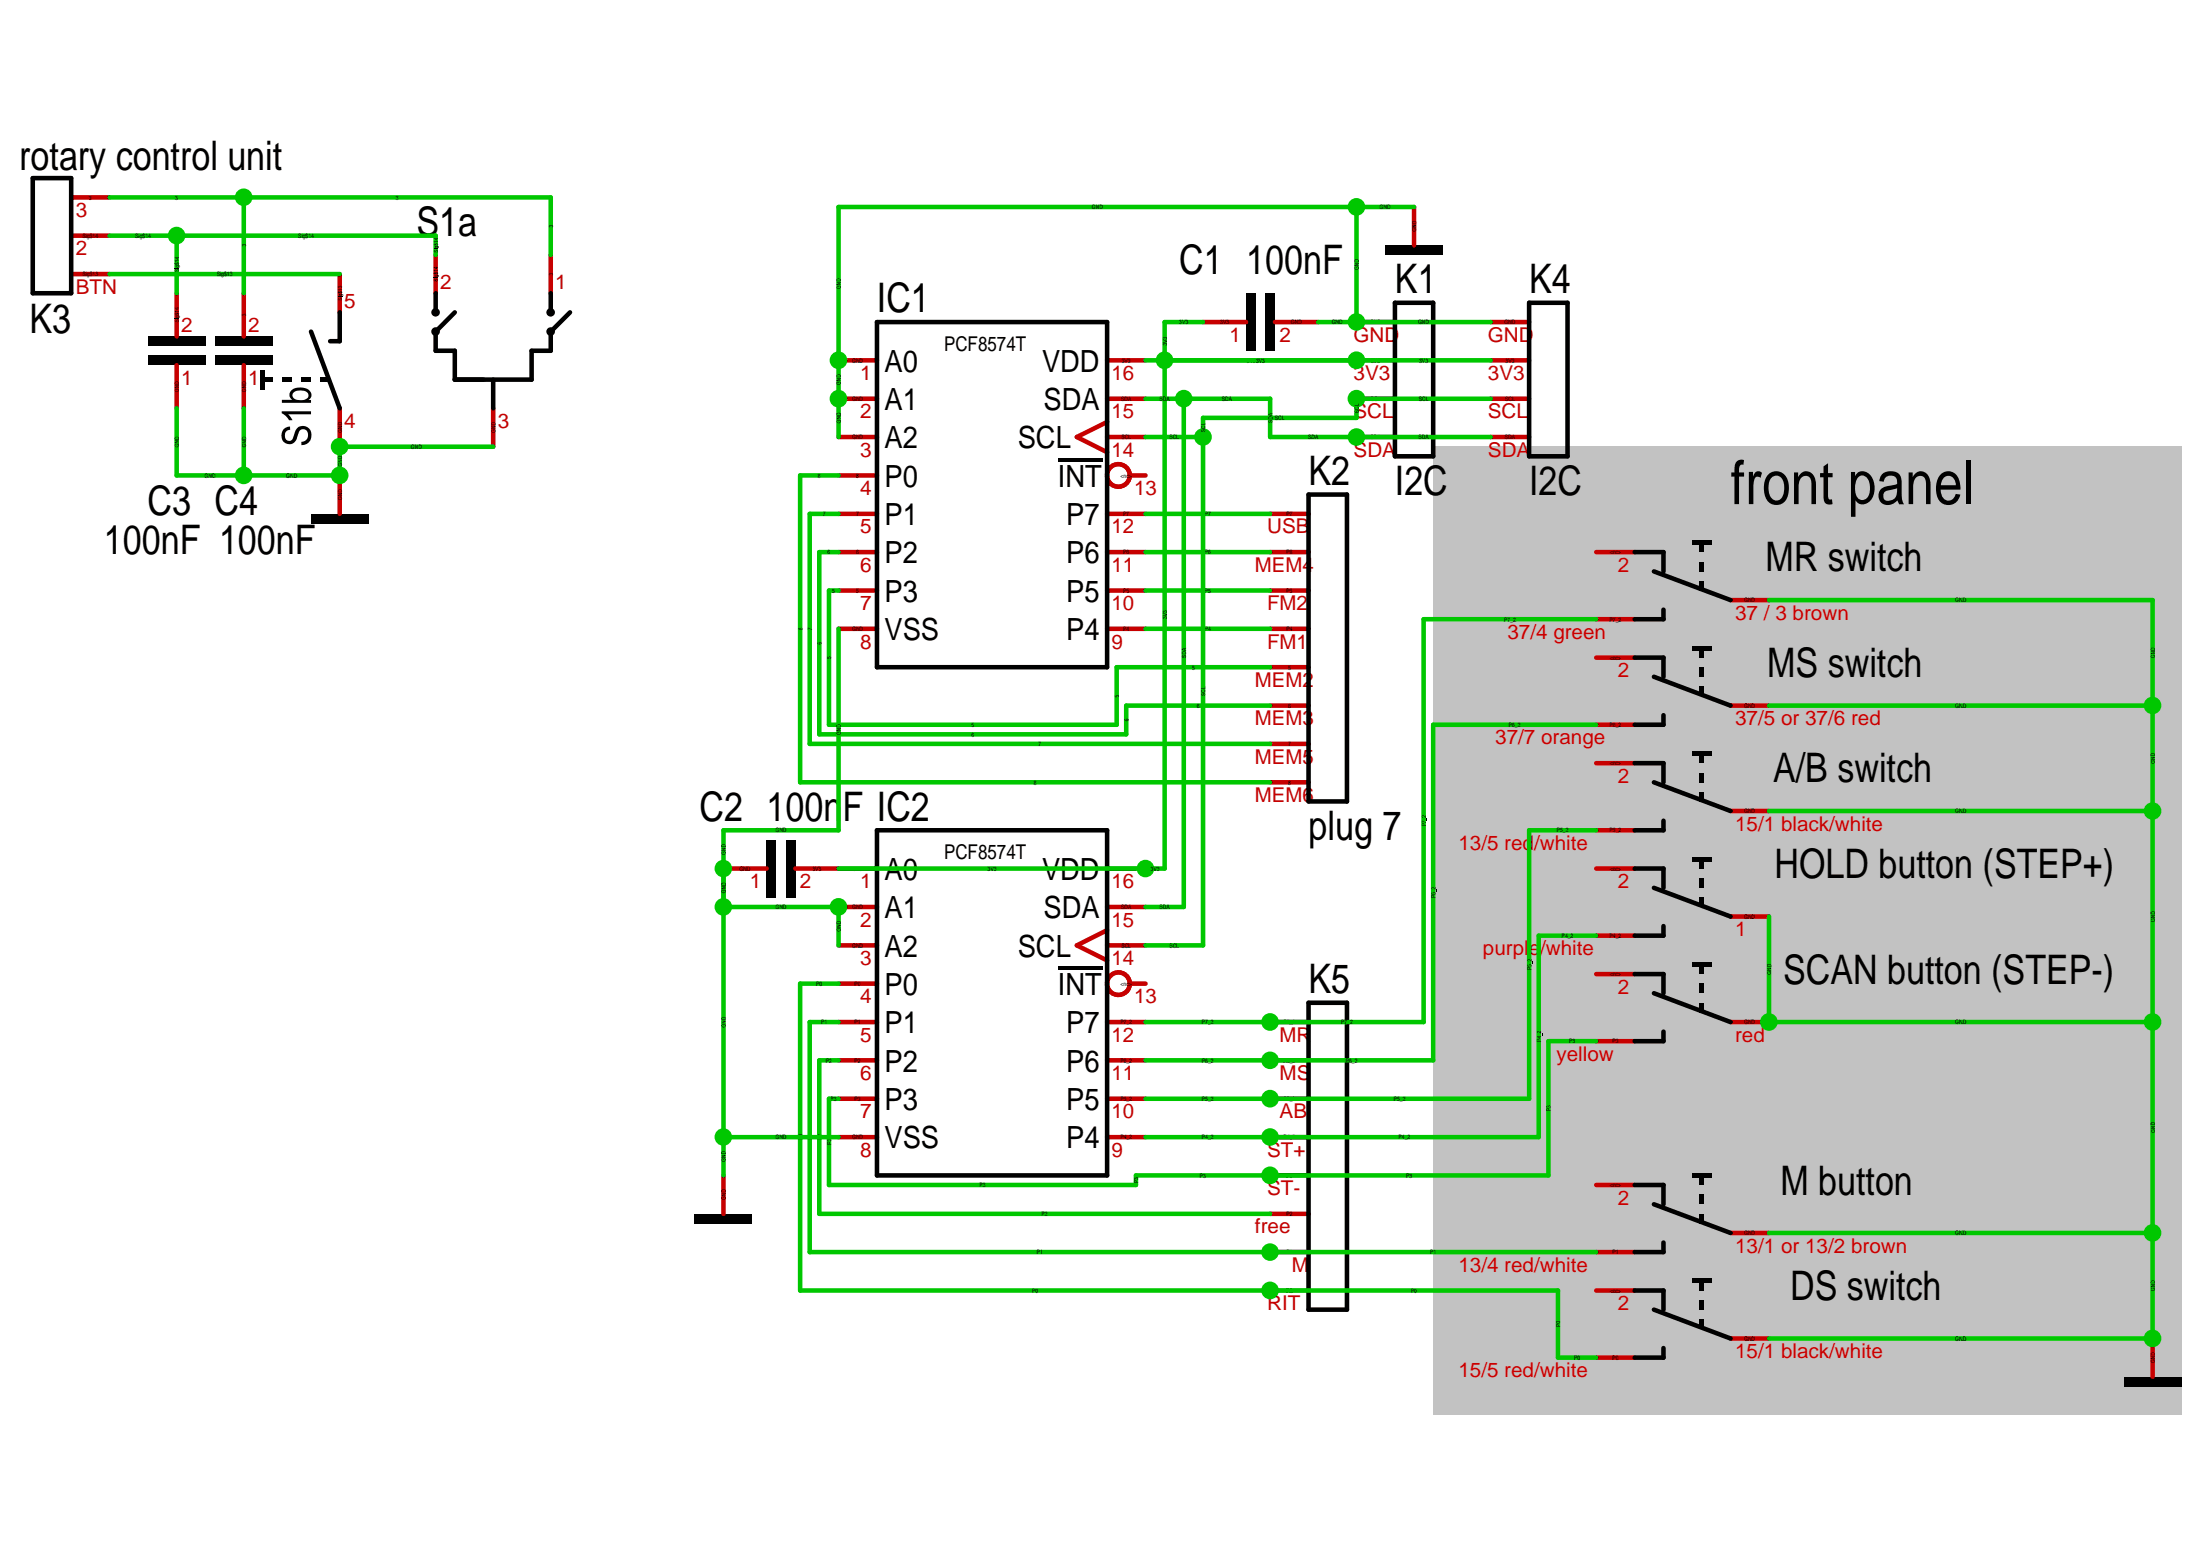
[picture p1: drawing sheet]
<svg xmlns="http://www.w3.org/2000/svg" width="297mm" height="210mm" viewBox="0 0 297 210" stroke-linecap="round" stroke-linejoin="round" font-family="sans-serif">
<path d="M193.5 60.3h101v130.7h-101z" fill="#c2c2c2"/>
<g fill="#000">
<path d="M45.6 38.7l.5-.1 .1 .2-.2 .1 .1-.2h-.2v.1l-.1-.1-.1 .1 .1 .1h-.1zM45.6 39.1h.6h-.5l.1 .1zM45.8 39.7h.5v.2l-.1 .1 .1-.2h-.2v.1l-.2 .1-.1-.2 .1 .1 .2-.1zM45.6 39.4l.2-.1-.1 .1 .1 .1-.1-.1h.2l.1-.1 .2 .1-.2 .2 .1-.2h-.2l.2 .1h-.2a.17 .17 0 0 1-.2 .1 .17 .17 0 0 1-.1-.2zM58.5 37.5h.1zM58.6 37.7l.1-.1-.1 .3h.1a.19 .19 0 0 1 .2-.3 .19 .19 0 0 1 .2 .3l-.2 .1 .2-.2-.2-.1a.19 .19 0 0 1-.1 .2 .19 .19 0 0 1-.3-.1zM58.7 37.5h.4zM58.5 36.5h.6h-.4v.1zM58.5 36h.5l.1 .1h-.4l.2 .1 .1-.1-.1 .2zM58.7 37.1h.5l.1 .3h-.1v-.1l-.1-.1v.2h-.3l-.1-.1 .1-.1v.1h.3zM58.5 36.9l.2-.2-.1 .2 .1 .1 .1-.1h-.2h.2l.1-.2 .3 .2-.3 .1 .1-.2-.1 .1h.2h-.2a.17 .17 0 0 1-.2 .1 .17 .17 0 0 1-.2-.1zM74.1 36.9h.5l.1 .2-.2 .1 .1-.3h-.2v.1l-.1-.1-.1 .1 .1 .2-.2-.1z"/>
<path d="M168.3 39.6h1.2v7.7h-1.2zM170.9 39.6h1.2v7.7h-1.2zM187 33.1h7.8v1.3h-7.8zM190.7 30.8l.1 .1-.1 .1a.22 .22 0 0 0 .3 .2 .22 .22 0 0 0 .1-.3h-.1l-.1 .1v-.2h.2a.27 .27 0 0 1 .1 .4 .27 .27 0 0 1-.4 0 .27 .27 0 0 1-.1-.4zM190.6 30.4h.6l-.4 .2 .4 .1h-.6l.5-.3zM190.7 29.9a.31 .31 0 0 1 .4-.1 .31 .31 0 0 1 .1 .4h-.6v-.2l.1 .1h.5a.26 .26 0 0 0-.3-.2 .26 .26 0 0 0-.3 .1zM20 45.4h7.7v1.3h-7.7zM20 48h7.7v1.3h-7.7zM23.7 52.5h.1l-.2 .2a.22 .22 0 0 0 .3 .2 .22 .22 0 0 0 .2-.3l-.2-.1v.2v-.2h.2a.27 .27 0 0 1 0 .3 .27 .27 0 0 1-.4 .1 .27 .27 0 0 1 0-.4zM23.6 43.2l.1-.1-.1 .2 .2 .1a.19 .19 0 0 1 .2-.3 .19 .19 0 0 1 .1 .3l-.2 .1 .2-.2-.2-.1a.19 .19 0 0 1-.1 .2 .19 .19 0 0 1-.2-.1zM23.7 43h.5zM23.6 42h.6h-.5v.1z"/>
<path d="M23.6 41.6l.4-.1 .2 .1h-.5l.2 .1 .1-.1-.1 .2zM23.6 52h.6l-.5 .3 .5 .1h-.6l.4-.3zM23.6 51.6a.31 .31 0 0 1 .4-.1 .31 .31 0 0 1 .2 .4h-.6v-.2v.1h.5a.26 .26 0 0 0-.2-.3 .26 .26 0 0 0-.3 .2zM23.7 42.6h.5l.1 .3h-.1l.1-.1-.2-.1v.2h-.3l-.1-.1 .1-.1v.1h.3zM23.6 42.4l.1-.2-.1 .2 .1 .1 .1-.1h-.2h.2l.1-.2 .3 .2-.2 .1 .1-.2-.2 .1h.2h-.2a.17 .17 0 0 1-.2 .1 .17 .17 0 0 1-.1-.1zM29 45.4h7.8v1.3h-7.8zM29 48h7.8v1.3h-7.8zM32.7 52.5h.2l-.2 .2a.22 .22 0 0 0 .3 .2 .22 .22 0 0 0 .1-.3l-.1-.1-.1 .2v-.2h.2a.27 .27 0 0 1 .1 .3 .27 .27 0 0 1-.4 .1 .27 .27 0 0 1-.1-.4zM32.7 42.4h.4l.1 .2-.1 .1v-.3h-.1v.1l-.2-.1-.1 .1 .1 .2-.1-.1zM32.7 52h.5l-.4 .3 .4 .1h-.5l.4-.3zM32.7 51.6a.31 .31 0 0 1 .4-.1 .31 .31 0 0 1 .1 .4h-.5v-.2v.1h.5a.26 .26 0 0 0-.2-.3 .26 .26 0 0 0-.3 .2zM35.5 50.9h1.3v.6h-1.3z"/>
<path d="M35.2 49.9h.6v2.6h-.6zM38.1 50.9h1.3v.6h-1.3zM40.7 50.9h1.3v.6h-1.3zM38 55.5h4v.4h-3.1l.6 .8h-.5a2.27 2.27 0 0 0-1-.9zM39.3 52.7a1.94 1.94 0 0 1 2.7 .2 .73 .73 0 0 1-.4 1.1l-.2-.2a.63 .63 0 0 0 .1-.8 .63 .63 0 0 0-.7-.3 1.01 1.01 0 0 0-1.3 .7 .88 .88 0 0 0 1.1 .6h.5l.3-.2 .2 .2h.4v.4h-3.9v-.4h1.4l-.2-.2a.79 .79 0 0 1 0-1.1zM43.3 50.9h1.3v.6h-1.3zM45.6 40l.1 .1zM45.7 58h.1l-.1 .2a.22 .22 0 0 0 .2 .2 .22 .22 0 0 0 .2-.3l-.1-.1-.1 .2v-.2h.2a.27 .27 0 0 1 0 .3 .27 .27 0 0 1-.3 .1 .27 .27 0 0 1-.1-.4zM45.7 40.2h.1l-.1 .3h.1a.19 .19 0 0 1 .2-.3 .19 .19 0 0 1 .2 .3l-.2 .1 .1-.2-.1-.1a.19 .19 0 0 1-.2 .2 .19 .19 0 0 1-.2-.1zM45.8 40l.4 .1zM45.6 57.5h.6l-.4 .3 .4 .1h-.6l.4-.3zM45.7 57.1a.31 .31 0 0 1 .4-.1 .31 .31 0 0 1 .1 .4h-.6v-.2l.1 .1h.4a.26 .26 0 0 0-.2-.3 .26 .26 0 0 0-.3 .2z"/>
<path d="M66.4 58h.1l-.1 .2a.22 .22 0 0 0 .3 .2 .22 .22 0 0 0 .1-.3l-.1-.1-.1 .2v-.2h.2a.27 .27 0 0 1 0 .3 .27 .27 0 0 1-.3 .1 .27 .27 0 0 1-.1-.4zM66.3 57.5h.6l-.4 .3 .4 .1h-.6l.5-.3zM66.4 57.1a.31 .31 0 0 1 .4-.1 .31 .31 0 0 1 .1 .4h-.6v-.2l.1 .1h.4a.26 .26 0 0 0-.2-.3 .26 .26 0 0 0-.3 .2zM38.3 57.9l.5-.3h.4v.4a.76 .76 0 0 0-.7 .7 .76 .76 0 0 0 .6 .8h.1a2.8 2.8 0 0 0 .7-1.4 1.17 1.17 0 0 1 1.5-.5 1.17 1.17 0 0 1 .6 1.5 1.24 1.24 0 0 1-1.3 1v-.5a.89 .89 0 0 0 .9-.6 .89 .89 0 0 0-.5-1 .71 .71 0 0 0-.9 .7 1.27 1.27 0 0 1-1.4 1.2 1.24 1.24 0 0 1-.5-2zM42 69.4h7.8v1.3h-7.8zM45.7 67.1h.1l-.1 .1a.22 .22 0 0 0 .2 .2 .22 .22 0 0 0 .2-.2l-.1-.1-.1 .1v-.2h.2a.27 .27 0 0 1 0 .4 .27 .27 0 0 1-.3 0 .27 .27 0 0 1-.1-.3zM45.6 66.6h.6l-.4 .3h.4h-.6l.4-.2zM45.7 66.1a.31 .31 0 0 1 .4 0 .31 .31 0 0 1 .1 .3h-.6v-.1l.1 .1h.4a.26 .26 0 0 0-.2-.3 .26 .26 0 0 0-.3 .2zM229.5 73.2h.6v1.3h-.6zM229.5 75.8h.6v1.3h-.6zM229.5 78.4h.6v1.3h-.6zM228.5 72.9h2.6v.7h-2.6z"/>
<path d="M229.5 87.5h.6v1.3h-.6zM229.5 90.1h.6v1.3h-.6zM229.5 92.6h.6v1.4h-.6zM228.5 87.2h2.6v.6h-2.6zM103.5 113.4h1.3v7.7h-1.3zM106.1 113.4h1.3v7.7h-1.3zM229.5 116h.6v1.2h-.6zM229.5 118.5h.6v1.3h-.6zM229.5 101.7h.6v1.3h-.6zM229.5 104.3h.6v1.3h-.6zM229.5 106.9h.6v1.3h-.6zM228.5 115.7h2.6v.6h-2.6z"/>
<path d="M228.5 101.4h2.6v.6h-2.6zM229.5 130.2h.6v1.3h-.6zM229.5 132.8h.6v1.3h-.6zM229.5 135.4h.6v1.3h-.6zM229.5 121.1h.6v1.3h-.6zM228.5 129.9h2.6v.6h-2.6zM229.5 158.7h.6v1.3h-.6zM228.5 158.4h2.6v.6h-2.6zM93.8 163.9h7.8v1.2h-7.8zM97.5 161.6h.1l-.1 .1a.22 .22 0 0 0 .2 .2 .22 .22 0 0 0 .2-.3h-.2v.1v-.2h.2a.27 .27 0 0 1 0 .4 .27 .27 0 0 1-.4 0 .27 .27 0 0 1 0-.3zM97.4 161.1h.6l-.4 .3h.4h-.6l.4-.3zM97.5 160.6a.31 .31 0 0 1 .3 0 .31 .31 0 0 1 .2 .3h-.6v-.1l.1 .1h.4a.26 .26 0 0 0-.2-.3 .26 .26 0 0 0-.3 .2z"/>
<path d="M210.1 178.4h.4l.2 .2h-.2l.1-.1a.24 .24 0 0 0-.2-.1 .24 .24 0 0 0-.3 .1l.4 .1h-.4zM210.1 178.8l.2-.1 .1 .1v.2l.3 .1h-.6v-.2v.1h.3l-.1-.2-.2 .1zM229.5 172.9h.6v1.3h-.6zM229.5 175.5h.6v1.3h-.6zM229.5 178.1h.6v1.3h-.6zM229.5 161.2h.6v1.4h-.6zM229.5 163.9h.6v1.2h-.6zM228.5 172.6h2.6v.6h-2.6zM286.8 185.8h7.7v1.4h-7.7zM290.5 183.6h.1l-.2 .1a.22 .22 0 0 0 .3 .2 .22 .22 0 0 0 .2-.2l-.2-.1v.1v-.2h.2a.27 .27 0 0 1 0 .4 .27 .27 0 0 1-.4 0 .27 .27 0 0 1 0-.3zM290.4 183.1h.6l-.5 .3h.5h-.6l.4-.2zM290.4 182.6a.31 .31 0 0 1 .4 0 .31 .31 0 0 1 .2 .3h-.6v-.1v.1h.5a.26 .26 0 0 0-.2-.3 .26 .26 0 0 0-.3 .2z"/>
<circle cx="58.8" cy="42.2" r=".58"/>
<circle cx="58.8" cy="44.8" r=".58"/>
<circle cx="74.3" cy="42.2" r=".58"/>
<circle cx="74.3" cy="44.8" r=".58"/>
</g>
<g fill="none" stroke="#c70000" stroke-width=".61">
<path d="M9.6 26.6h5.2M9.6 31.8h5.2M9.6 37h5.2M23.9 39.6v5.8M32.9 39.6v5.8M45.9 37v5.2M58.8 34.4v5.2M74.4 34.4v5.2M190.9 27.9v5.2M23.9 49.3v5.8M32.9 49.3v5.8M45.9 55.1v5.2"/>
<path d="M66.6 55.1v5.2M113.2 59h5.2M113.2 53.8h5.2M113.2 48.6h5.2M149.5 59h5.2M149.5 53.8h5.2M149.5 48.6h5.2M149.5 57l-4.1 2 4.1 2M162.4 43.5h5.9M172.1 43.5h5.9M183.2 59h5.1M183.2 53.8h5.1"/>
<path d="M183.2 48.6h5.1M183.2 43.5h5.1M201.3 59h5.2M201.3 53.8h5.2M201.3 48.6h5.2M201.3 43.5h5.2M45.9 64.2v5.2M113.2 74.5h5.2M113.2 79.7h5.2M113.2 69.4h5.2M113.2 64.2h5.2M149.5 74.5h5.2"/>
<path d="M149.5 79.7h5.2M149.5 69.4h5.2M152.5 64.2h2.2M171.5 74.5h5.2M171.5 79.7h5.2M171.5 69.4h5.2M215.5 74.5h5.2M113.2 84.9h5.2M149.5 84.9h5.2M171.5 95.2h5.2M171.5 90.1h5.2M171.5 84.9h5.2"/>
<path d="M215.5 97.8h5.2M215.5 88.8h5.2M215.5 83.6h5.2M233.7 95.2h5.1M233.7 81h5.1M97.7 117.2h5.8M107.4 117.2h11M149.5 117.2h5.2M171.5 105.6h5.2M171.5 100.4h5.2M215.5 117.2h5.2M215.5 112.1h5.2"/>
<path d="M215.5 103h5.2M233.7 109.5h5.1M113.2 138h5.2M113.2 122.4h5.2M113.2 127.6h5.2M113.2 132.8h5.2M149.5 138h5.2M149.5 122.4h5.2M149.5 127.6h5.2M149.5 125.6l-4.1 2 4.1 2M152.5 132.8h2.2M171.5 138h5.2"/>
<path d="M215.5 131.5h5.2M215.5 126.3h5.2M233.7 138h5.1M233.7 123.7h5.1M97.7 158.7v5.2M113.2 153.5h5.2M113.2 148.3h5.2M113.2 143.1h5.2M149.5 153.5h5.2M149.5 148.3h5.2M149.5 143.1h5.2M171.5 158.7h5.2"/>
<path d="M171.5 153.5h5.2M171.5 148.3h5.2M171.5 143.1h5.2M215.5 160h5.2M215.5 140.5h5.2M171.5 174.2h5.2M171.5 169h5.2M171.5 163.9h5.2M215.5 174.2h5.2M215.5 169h5.2M233.7 166.4h5.1M215.5 183.3h5.2"/>
<path d="M233.7 180.7h5.1M290.6 180.7v5.1"/>
<circle cx="151" cy="64.2" r="1.54"/>
<circle cx="151" cy="132.8" r="1.53"/>
</g>
<g fill="none" stroke="#000" stroke-width=".61">
<path d="M4.4 24h5.2v15.6h-5.2zM58.8 39.6v2.6M74.4 39.6v2.6M42 44.8l3.9 10.3M45.9 42.2v3.9h-1.3M61.4 42.2l-2.6 2.6v2.5h2.6v3.9h10.4v-3.9h2.6v-2.5l2.6-2.6M66.6 51.2v3.9M118.4 43.5h31.1v46.6h-31.1zM188.3 40.9h5.2v20.7h-5.2zM206.5 40.9h5.1v20.7h-5.1zM176.7 66.8h5.2v41.4h-5.2zM220.7 74.5h3.9v2.6"/>
<path d="M223.3 77.1l10.4 3.9M220.7 88.8h3.9v2.6M223.3 91.4l10.4 3.8M224.6 82.3v1.3h-3.9M224.6 96.5v1.3h-3.9M118.4 112.1h31.1v46.6h-31.1zM220.7 103h3.9v2.6M220.7 117.2h3.9v2.6M223.3 119.8l10.4 3.9M223.3 105.6l10.4 3.9M224.6 110.8v1.3h-3.9M176.7 135.4h5.2v41.4h-5.2z"/>
<path d="M220.7 131.5h3.9v2.6M223.3 134.1l10.4 3.9M224.6 125v1.3h-3.9M224.6 139.3v1.2h-3.9M220.7 160h3.9v2.6M220.7 174.2h3.9v2.6M223.3 176.8l10.4 3.9M223.3 162.6l10.4 3.8M224.6 167.7v1.3h-3.9M224.6 182v1.3h-3.9"/>
</g>
<path d="M142.8 62.1h6M142.8 130.7h6" fill="none" stroke="#000" stroke-width=".42"/>
<path d="M210.4 174.2v9.1h5.1" fill="none" stroke="#00c700" stroke-width=".61"/>
<circle cx="171.5" cy="174.2" r="1.2" fill="#00c700"/>
<path d="M113.2 132.8h-5.2v41.4h102.4" fill="none" stroke="#00c700" stroke-width=".61"/>
<path d="M107.8 153.2a.31 .31 0 0 1 .3-.1 .31 .31 0 0 1 .3 .2l-.2 .1 .1-.1a.24 .24 0 0 0-.2-.1 .24 .24 0 0 0-.3 .1l.4 .1h-.4zM107.8 153.5h.2l.1 .1v.2h.3h-.6v-.2v.2h.3l-.1-.2-.2 .1z" fill="#000"/>
<circle cx="171.5" cy="169" r="1.19" fill="#00c700"/>
<path d="M113.2 138h-3.9v31h106.2M113.2 143.1h-2.6v20.8h60.9M215.5 140.5h-6.4v18.2" fill="none" stroke="#00c700" stroke-width=".61"/>
<path d="M109.1 153.5h.2l.1 .1v.2h.2h-.5v-.2v.2h.2v-.2l-.2 .1zM109.1 153.2l.5 .1h-.4v.1zM110.4 153.2l.2-.1 .3 .3v-.3v.3l-.4-.2-.1 .1 .1 .1h-.1zM110.4 153.5h.2l.1 .1v.2h.2h-.5v-.2v.2h.2v-.2l-.2 .1zM208.8 149.3l.5-.1 .1 .2-.2 .1 .1-.2h-.2v.1l-.2-.1v.1v.1h-.1zM208.8 149.6h.2l.1 .1v.2h.3h-.6l.1-.1v.1h.2l-.1-.2-.2 .1z" fill="#000"/>
<circle cx="171.5" cy="158.7" r="1.2" fill="#00c700"/>
<path d="M215.5 126.3h-7.7v27.2M113.2 148.3h-1.3v11.7h41.5v-1.3h55.7" fill="none" stroke="#00c700" stroke-width=".61"/>
<path d="M207.5 139.2h.2l.3 .2 .1-.2v.3l-.4-.3-.1 .1 .1 .2-.2-.1zM207.5 139.9h.4l.2 .1h-.5l.3 .1v-.1v.2zM208.2 139.5v.4zM111.7 153.8h.4l.1 .2-.1 .1v-.3h-.1v.1l-.2-.1-.1 .1 .1 .2-.1-.1zM111.7 154.2l.2-.1 .1 .1v.2l.2 .1h-.5v-.2v.1h.2v-.2l-.2 .1zM153.1 159l.5-.1 .1 .3-.2 .1 .1-.3h-.2v.1l-.2-.1v.1v.2l-.1-.1zM153.1 159.3h.2l.1 .1v.2l.3 .1h-.6l.1-.2v.1h.2v-.2l-.3 .1zM207.5 140.3l.2-.1 .1 .1v.2l.3 .1h-.6l.1-.2v.1h.2v-.2l-.3 .1z" fill="#000"/>
<circle cx="171.5" cy="153.5" r="1.19" fill="#00c700"/>
<path d="M215.5 112.1h-9v36.2M154.7 153.5h53.1" fill="none" stroke="#00c700" stroke-width=".61"/>
<path d="M206.2 130.2l.1 .2h.1v-.1a.19 .19 0 0 1 .2-.1 .19 .19 0 0 1 .1 .3h-.1l.1-.2-.1-.1-.1 .1v.2h-.3zM206.2 129.5h.2l.3 .2 .1-.2v.3l-.4-.3-.1 .1 .1 .2-.2-.1zM206.2 130.6l.2-.1 .1 .1v.2l.3 .1h-.6l.1-.2v.1h.2v-.2l-.3 .1zM206.9 129.8v.4z" fill="#000"/>
<circle cx="171.5" cy="148.3" r="1.2" fill="#00c700"/>
<path d="M215.5 97.8h-22v45.3M154.7 148.3h51.8" fill="none" stroke="#00c700" stroke-width=".61"/>
<path d="M193.3 119.8h.2l.3 .2v-.2v.3l-.4-.3-.1 .1 .1 .2-.1-.1zM193.3 120.5h.1h-.1a.19 .19 0 0 0 .2 .2 .19 .19 0 0 0 .2-.2h-.2v.2l-.1-.1a.18 .18 0 0 1 .3-.1 .18 .18 0 0 1 .1 .2h-.5zM193.3 120.9l.2-.1 .1 .1v.2l.2 .1h-.5v-.2v.1h.2v-.2l-.2 .1zM193.9 120.1l.1 .4z" fill="#000"/>
<circle cx="171.5" cy="143.1" r="1.19" fill="#00c700"/>
<path d="M215.5 83.6h-23.3v54.4M154.7 143.1h38.8" fill="none" stroke="#00c700" stroke-width=".61"/>
<path d="M192 110.8l.5 .2-.5-.2v.3zM192 110.1h.2l.3 .2v-.2v.3l-.4-.3-.1 .1 .1 .2-.1-.1zM192 111.2l.2-.1 .1 .1v.2l.2 .1h-.5v-.2v.1h.2v-.2l-.2 .1zM192.6 110.4l.1 .4z" fill="#000"/>
<circle cx="171.5" cy="138" r="1.2" fill="#00c700"/>
<path d="M154.7 138h37.5" fill="none" stroke="#00c700" stroke-width=".61"/>
<circle cx="32.9" cy="26.6" r="1.19" fill="#00c700"/>
<path d="M14.8 26.6h59.6v7.8M32.9 26.6v13" fill="none" stroke="#00c700" stroke-width=".61"/>
<path d="M32.7 33h.4l.1 .2-.1 .1v-.3h-.1v.1l-.2-.1-.1 .1 .1 .2-.1-.1zM74.1 30.5l.5-.1 .1 .2-.2 .1 .1-.2h-.2v.1l-.1-.1h-.1l.1 .2-.2-.1z" fill="#000"/>
<circle cx="23.8" cy="31.8" r="1.2" fill="#00c700"/>
<path d="M14.8 31.8h44v2.6M14.8 37h31.1M23.9 31.8v7.8M113.2 64.2h-5.2v41.4h63.5M113.2 69.4h-3.9v31h62.2M113.2 74.5h-2.6v24.6h41.5v-3.9h19.4M113.2 79.7h-1.3v18.1h38.9v-7.7h20.7M154.7 69.4h16.8M154.7 74.5h16.8M154.7 79.7h16.8M154.7 84.9h16.8" fill="none" stroke="#00c700" stroke-width=".61"/>
<g fill="#000">
<path d="M23.7 36.4v-.1v.3h.1a.19 .19 0 0 1 .2-.3 .19 .19 0 0 1 .1 .3l-.2 .1 .2-.2-.2-.1a.19 .19 0 0 1-.1 .2 .19 .19 0 0 1-.2-.1zM23.7 36.2h.5zM23.6 35.2h.6h-.5v.1zM23.6 34.8l.4-.1 .2 .1h-.5l.2 .1 .1-.1-.1 .2zM23.7 35.8h.5l.1 .3h-.1l.1-.1-.2-.1v.2h-.3l-.1-.1 .1-.1v.1h.3zM23.6 35.6l.1-.1-.1 .1 .1 .1 .1-.1h-.2h.2l.1-.2 .3 .2-.2 .2 .1-.3-.2 .1h.2h-.2a.17 .17 0 0 1-.2 .1 .17 .17 0 0 1-.1-.1zM58.6 33.8l.1-.1-.1 .2 .2 .1a.19 .19 0 0 1 0-.2 .19 .19 0 0 1 .3 0 .19 .19 0 0 1-.1 .3l-.1-.1 .2-.2h-.2a.19 .19 0 0 1-.1 .2 .19 .19 0 0 1-.2-.1zM58.7 33.6h.4zM58.6 32.6h.5h-.4v.1zM58.6 32.2l.4-.1 .1 .1h-.4l.2 .1 .1-.1-.1 .2zM58.7 33.2h.5v.3l-.1-.1a.11 .11 0 0 0 .1-.1 .11 .11 0 0 0-.2 0l-.2 .1h.2l.1-.1v.1l-.3 .1zM58.6 32.9h.1l-.1 .1 .1 .1 .1-.1h-.2h.2l.1-.2 .3 .2-.3 .1 .2-.1-.1-.1-.1 .1h.2l-.4 .1-.2-.1z"/>
<path d="M107.8 84.8h.2a.16 .16 0 0 1 .3 0 .16 .16 0 0 1-.1 .2l.1-.2-.2 .1 .1 .1-.3-.2v.1h.1l-.2 .1zM109.1 84.7l.5 .3-.5-.2v.2zM110.4 86.7h.1l-.1 .1a.19 .19 0 0 0 .2 .1 .19 .19 0 0 0 .2-.1h-.1l-.1 .1v-.1a.18 .18 0 0 1 .2-.1 .18 .18 0 0 1 .1 .3l-.5-.1zM111.7 88.6v.2l.2 .1-.1-.1a.19 .19 0 0 1 .3-.2 .19 .19 0 0 1 .1 .3h-.1l.1-.1-.2-.1h-.1l.1 .2h-.3zM150.5 93.8l.1 .2 .1 .1v-.1a.19 .19 0 0 1 .3-.2 .19 .19 0 0 1 0 .3h-.1l.1-.1-.1-.1h-.1v.2h-.3zM151.8 97.1l.2-.1-.1 .1a.19 .19 0 0 0 .2 .2 .19 .19 0 0 0 .2-.2h-.2v.2l-.1-.1a.18 .18 0 0 1 .2-.2 .18 .18 0 0 1 .1 .3h-.4z"/>
</g>
<circle cx="290.6" cy="95.2" r="1.19" fill="#00c700"/>
<path d="M238.8 81h51.8v14.2" fill="none" stroke="#00c700" stroke-width=".61"/>
<path d="M290.4 88.5l.2-.1-.2 .2a.22 .22 0 0 0 .3 .2 .22 .22 0 0 0 .2-.3h-.2v.1v-.2h.2a.28 .28 0 0 1-.2 .5 .28 .28 0 0 1-.3-.4zM290.4 87.9h.6l-.5 .3 .5 .1h-.6l.4-.3zM290.4 87.5a.31 .31 0 0 1 .4-.1 .31 .31 0 0 1 .2 .4h-.6v-.2v.1h.5a.26 .26 0 0 0-.2-.2 .26 .26 0 0 0-.3 .1z" fill="#000"/>
<circle cx="290.6" cy="109.5" r="1.19" fill="#00c700"/>
<path d="M238.8 95.2h51.8v14.3" fill="none" stroke="#00c700" stroke-width=".61"/>
<path d="M290.4 102.7l.2-.1-.2 .2a.22 .22 0 0 0 .3 .2 .22 .22 0 0 0 .2-.2l-.2-.1v.1v-.2h.2a.28 .28 0 0 1-.2 .5 .28 .28 0 0 1-.3-.4zM290.4 102.2h.6l-.5 .3h.5h-.6l.4-.2zM290.4 101.7a.31 .31 0 0 1 .4 0 .31 .31 0 0 1 .2 .3h-.6v-.1v.1h.5a.26 .26 0 0 0-.2-.3 .26 .26 0 0 0-.3 .2z" fill="#000"/>
<circle cx="290.6" cy="138" r="1.2" fill="#00c700"/>
<path d="M238.8 109.5h51.8v28.5h-51.8v-14.3" fill="none" stroke="#00c700" stroke-width=".61"/>
<path d="M238.7 131.1l.1 .1-.2 .1a.22 .22 0 0 0 .3 .2 .22 .22 0 0 0 .2-.3h-.2l-.1 .1v-.2h.3a.27 .27 0 0 1 0 .4 .27 .27 0 0 1-.4 0 .27 .27 0 0 1 0-.4zM238.6 130.7h.5l-.4 .2 .4 .1h-.5l.4-.3zM238.6 130.2a.31 .31 0 0 1 .4-.1 .31 .31 0 0 1 .1 .4h-.5v-.2v.2h.5a.26 .26 0 0 0-.2-.3 .26 .26 0 0 0-.3 .1zM290.4 124.1l.2-.1-.2 .2a.22 .22 0 0 0 .3 .2 .22 .22 0 0 0 .2-.3h-.2v.1v-.2h.2a.28 .28 0 0 1-.2 .5 .28 .28 0 0 1-.3-.4zM290.4 123.5h.6l-.5 .3 .5 .1h-.6l.4-.3zM290.4 123.1a.31 .31 0 0 1 .4-.1 .31 .31 0 0 1 .2 .4h-.6v-.2v.1h.5a.26 .26 0 0 0-.2-.2 .26 .26 0 0 0-.3 .1z" fill="#000"/>
<g fill="#00c700">
<circle cx="238.8" cy="138" r="1.2"/>
<circle cx="290.6" cy="166.4" r="1.2"/>
</g>
<path d="M290.6 138v28.4" fill="none" stroke="#00c700" stroke-width=".61"/>
<path d="M290.4 152.6l.2-.1-.2 .2a.22 .22 0 0 0 .3 .1 .22 .22 0 0 0 .2-.2l-.2-.1v.2v-.2h.2a.28 .28 0 0 1-.2 .4 .28 .28 0 0 1-.3-.3zM290.4 152h.6l-.5 .3 .5 .1h-.6l.4-.3zM290.4 151.6a.31 .31 0 0 1 .4-.1 .31 .31 0 0 1 .2 .4h-.6v-.2v.1h.5a.26 .26 0 0 0-.2-.3 .26 .26 0 0 0-.3 .2z" fill="#000"/>
<circle cx="290.6" cy="180.7" r="1.2" fill="#00c700"/>
<path d="M97.7 117.2v5.2M238.8 166.4h51.8v14.3h-51.8" fill="none" stroke="#00c700" stroke-width=".61"/>
<path d="M97.5 119.2a.31 .31 0 0 1 .3 0 .31 .31 0 0 1 .2 .3h-.6v-.1l.1 .1h.4a.26 .26 0 0 0-.2-.3 .26 .26 0 0 0-.3 .2zM97.5 120.2h.1l-.1 .1a.22 .22 0 0 0 .2 .2 .22 .22 0 0 0 .2-.3h-.2v.1v-.2h.2a.27 .27 0 0 1 0 .4 .27 .27 0 0 1-.4 0 .27 .27 0 0 1 0-.3zM97.4 119.7h.6l-.4 .3h.4h-.6l.4-.3zM290.5 173.9h.1l-.2 .1a.22 .22 0 0 0 .3 .2 .22 .22 0 0 0 .2-.3h-.2v.1v-.2h.2a.27 .27 0 0 1 0 .4 .27 .27 0 0 1-.4 0 .27 .27 0 0 1 0-.3zM290.4 173.4h.6l-.5 .3h.5h-.6l.4-.3zM290.4 172.9a.31 .31 0 0 1 .4 0 .31 .31 0 0 1 .2 .3h-.6v-.1v.1h.5a.26 .26 0 0 0-.2-.3 .26 .26 0 0 0-.3 .2z" fill="#000"/>
<circle cx="97.7" cy="117.2" r="1.19" fill="#00c700"/>
<path d="M97.7 112.1v5.1" fill="none" stroke="#00c700" stroke-width=".61"/>
<path d="M97.4 115l.2-.1-.1 .2a.22 .22 0 0 0 .2 .2 .22 .22 0 0 0 .2-.2l-.2-.1v.1v-.2h.2a.28 .28 0 0 1-.1 .5 .28 .28 0 0 1-.4-.4zM97.4 114.5h.6l-.4 .3h.4h-.6l.4-.2zM97.5 114a.31 .31 0 0 1 .3 0 .31 .31 0 0 1 .2 .3h-.6v-.1l.1 .1h.4a.26 .26 0 0 0-.2-.3 .26 .26 0 0 0-.3 .2z" fill="#000"/>
<circle cx="97.7" cy="153.5" r="1.19" fill="#00c700"/>
<path d="M97.7 122.4v31.1h15.5" fill="none" stroke="#00c700" stroke-width=".61"/>
<path d="M97.5 138.3h.1l-.1 .2a.22 .22 0 0 0 .2 .1 .22 .22 0 0 0 .2-.2l-.2-.1v.1v-.2h.2a.27 .27 0 0 1 0 .4 .27 .27 0 0 1-.4 0 .27 .27 0 0 1 0-.3zM97.4 137.8h.6l-.4 .3h.4h-.6l.4-.2zM97.5 137.3a.31 .31 0 0 1 .3 0 .31 .31 0 0 1 .2 .3h-.6v-.1l.1 .1h.4a.26 .26 0 0 0-.2-.3 .26 .26 0 0 0-.3 .2z" fill="#000"/>
<circle cx="97.7" cy="122.4" r="1.19" fill="#00c700"/>
<path d="M97.7 122.4h15.5M97.7 153.5v5.2" fill="none" stroke="#00c700" stroke-width=".61"/>
<path d="M97.5 156.4h.1l-.1 .2a.22 .22 0 0 0 .2 .1 .22 .22 0 0 0 .2-.2l-.2-.1v.1v-.1h.2a.27 .27 0 0 1 0 .3 .27 .27 0 0 1-.4 .1 .27 .27 0 0 1 0-.4zM97.4 155.9h.6l-.4 .3 .4 .1h-.6l.4-.3zM97.5 155.4a.31 .31 0 0 1 .3 0 .31 .31 0 0 1 .2 .4h-.6v-.2l.1 .1h.4a.26 .26 0 0 0-.2-.3 .26 .26 0 0 0-.3 .2z" fill="#000"/>
<circle cx="113.2" cy="122.4" r="1.2" fill="#00c700"/>
<path d="M183.2 43.5h18.1M113.2 84.9v27.2h-15.5M97.7 117.2v5.2M113.2 122.4v5.2" fill="none" stroke="#00c700" stroke-width=".61"/>
<path d="M113 98.8h.1l-.1 .2a.22 .22 0 0 0 .3 .1 .22 .22 0 0 0 .1-.2l-.1-.1-.1 .2v-.2h.2a.27 .27 0 0 1 .1 .3 .27 .27 0 0 1-.4 .1 .27 .27 0 0 1-.1-.4zM112.9 98.3h.6l-.4 .3 .4 .1h-.6l.5-.3zM113 97.9a.31 .31 0 0 1 .4-.1 .31 .31 0 0 1 .1 .4h-.6v-.2l.1 .1h.5a.26 .26 0 0 0-.3-.3 .26 .26 0 0 0-.3 .2zM97.5 119.2a.31 .31 0 0 1 .3 0 .31 .31 0 0 1 .2 .3h-.6v-.1l.1 .1h.4a.26 .26 0 0 0-.2-.3 .26 .26 0 0 0-.3 .2zM97.5 120.2h.1l-.1 .1a.22 .22 0 0 0 .2 .2 .22 .22 0 0 0 .2-.3h-.2v.1v-.2h.2a.27 .27 0 0 1 0 .4 .27 .27 0 0 1-.4 0 .27 .27 0 0 1 0-.3zM97.4 119.7h.6l-.4 .3h.4h-.6l.4-.3zM113 125.3h.1l-.1 .2a.22 .22 0 0 0 .3 .2 .22 .22 0 0 0 .1-.3l-.1-.1-.1 .2v-.2h.2a.27 .27 0 0 1 .1 .4 .27 .27 0 0 1-.4 0 .27 .27 0 0 1-.1-.4zM112.9 124.8h.6l-.4 .3 .4 .1h-.6l.5-.3zM113 124.4a.31 .31 0 0 1 .4-.1 .31 .31 0 0 1 .1 .4h-.6v-.2l.1 .1h.5a.26 .26 0 0 0-.3-.2 .26 .26 0 0 0-.3 .1z" fill="#000"/>
<circle cx="32.9" cy="64.2" r="1.2" fill="#00c700"/>
<path d="M23.9 55.1v9.1h22M32.9 55.1v9.1" fill="none" stroke="#00c700" stroke-width=".61"/>
<path d="M23.6 59.5h.6l-.5 .3h.5h-.6l.4-.3zM23.6 59a.31 .31 0 0 1 .4 0 .31 .31 0 0 1 .2 .3h-.6v-.1v.1h.5a.26 .26 0 0 0-.2-.3 .26 .26 0 0 0-.3 .2zM32.7 59.5h.5l-.4 .3h.4h-.5l.4-.3zM32.7 59a.31 .31 0 0 1 .4 0 .31 .31 0 0 1 .1 .3h-.5v-.1v.1h.5a.26 .26 0 0 0-.2-.3 .26 .26 0 0 0-.3 .2zM23.6 60l.1-.1-.1 .2a.22 .22 0 0 0 .3 .2 .22 .22 0 0 0 .2-.3h-.2v.1v-.2h.2a.28 .28 0 0 1-.2 .5 .28 .28 0 0 1-.3-.4zM32.7 60l.1-.1-.1 .2a.22 .22 0 0 0 .3 .2 .22 .22 0 0 0 .1-.3h-.1l-.1 .1v-.2h.2a.28 .28 0 0 1-.1 .5 .28 .28 0 0 1-.3-.4z" fill="#000"/>
<g fill="#00c700">
<circle cx="45.9" cy="64.2" r="1.2"/>
<circle cx="45.9" cy="60.3" r="1.19"/>
</g>
<path d="M66.6 60.3h-20.7v3.9" fill="none" stroke="#00c700" stroke-width=".61"/>
<path d="M45.7 62.5l.1 .1-.1 .1a.22 .22 0 0 0 .2 .2 .22 .22 0 0 0 .2-.3h-.1l-.1 .1v-.2h.2a.27 .27 0 0 1 0 .4 .27 .27 0 0 1-.3 0 .27 .27 0 0 1-.1-.4zM45.6 62.1h.6l-.4 .2 .4 .1h-.6l.4-.3zM45.7 61.6a.31 .31 0 0 1 .4-.1 .31 .31 0 0 1 .1 .4h-.6v-.2l.1 .1h.4a.26 .26 0 0 0-.2-.2 .26 .26 0 0 0-.3 .1z" fill="#000"/>
<circle cx="113.2" cy="53.8" r="1.2" fill="#00c700"/>
<path d="M113.2 53.8v5.2" fill="none" stroke="#00c700" stroke-width=".61"/>
<path d="M113 56.7h.1l-.1 .2a.22 .22 0 0 0 .3 .2 .22 .22 0 0 0 .1-.3l-.1-.1-.1 .2v-.2h.2a.27 .27 0 0 1 .1 .4 .27 .27 0 0 1-.4 0 .27 .27 0 0 1-.1-.4zM112.9 56.2h.6l-.4 .3 .4 .1h-.6l.5-.3zM113 55.8a.31 .31 0 0 1 .4-.1 .31 .31 0 0 1 .1 .4h-.6v-.2l.1 .1h.5a.26 .26 0 0 0-.3-.2 .26 .26 0 0 0-.3 .1z" fill="#000"/>
<circle cx="113.2" cy="48.6" r="1.2" fill="#00c700"/>
<path d="M113.2 27.9v25.9" fill="none" stroke="#00c700" stroke-width=".61"/>
<path d="M113 38.7l.1-.1-.1 .2a.22 .22 0 0 0 .3 .1 .22 .22 0 0 0 .1-.2l-.1-.1-.1 .2v-.2h.2a.28 .28 0 0 1-.1 .4 .28 .28 0 0 1-.3-.3zM112.9 38.1h.6l-.4 .3 .4 .1h-.6l.5-.3zM113 37.7a.31 .31 0 0 1 .4-.1 .31 .31 0 0 1 .1 .4h-.6v-.2l.1 .1h.5a.26 .26 0 0 0-.3-.3 .26 .26 0 0 0-.3 .2zM113 51.6l.1-.1-.1 .2a.22 .22 0 0 0 .3 .2 .22 .22 0 0 0 .1-.3h-.1l-.1 .1v-.2h.2a.28 .28 0 0 1-.1 .5 .28 .28 0 0 1-.3-.4zM112.9 51.1h.6l-.4 .3h.4h-.6l.5-.3zM113 50.6a.31 .31 0 0 1 .4 0 .31 .31 0 0 1 .1 .3h-.6v-.1l.1 .1h.5a.26 .26 0 0 0-.3-.3 .26 .26 0 0 0-.3 .2z" fill="#000"/>
<circle cx="183.1" cy="27.9" r="1.2" fill="#00c700"/>
<path d="M113.2 27.9h70" fill="none" stroke="#00c700" stroke-width=".61"/>
<circle cx="183.1" cy="43.5" r="1.19" fill="#00c700"/>
<path d="M190.9 27.9h-7.7v15.6h-5.2M154.7 48.6h28.5" fill="none" stroke="#00c700" stroke-width=".61"/>
<path d="M182.9 36.1l.1-.1-.1 .2a.22 .22 0 0 0 .3 .2 .22 .22 0 0 0 .2-.3l-.2-.1v.2v-.2h.2a.28 .28 0 0 1-.2 .4 .28 .28 0 0 1-.3-.3zM182.9 35.5h.6l-.5 .3 .5 .1h-.6l.4-.3zM182.9 35.1a.31 .31 0 0 1 .4-.1 .31 .31 0 0 1 .2 .4h-.6v-.2v.1h.5a.26 .26 0 0 0-.2-.3 .26 .26 0 0 0-.3 .2z" fill="#000"/>
<circle cx="154.6" cy="117.2" r="1.19" fill="#00c700"/>
<path d="M113.2 117.2h41.5" fill="none" stroke="#00c700" stroke-width=".61"/>
<circle cx="157.2" cy="48.6" r="1.2" fill="#00c700"/>
<path d="M157.2 48.6v68.6h-2.5" fill="none" stroke="#00c700" stroke-width=".61"/>
<path d="M157 83.3l.5-.1 .1 .2-.2 .1 .1-.2h-.2v.1l-.2-.1v.1v.1h-.1zM157 82.5l.5-.1 .1 .2-.2 .1 .1-.2h-.2v.1l-.2-.1v.1v.1h-.1zM157 82.7l.6 .2v.1l-.6 .2 .5-.2z" fill="#000"/>
<circle cx="183.1" cy="48.6" r="1.2" fill="#00c700"/>
<path d="M162.4 43.5h-5.2v5.1h44.1" fill="none" stroke="#00c700" stroke-width=".61"/>
<path d="M157 46.4l.5-.1 .1 .2-.2 .1 .1-.2h-.2v.1l-.2-.1v.1v.1h-.1zM157 45.6l.5-.1 .1 .2-.2 .1 .1-.2h-.2v.1l-.2-.1v.1v.1h-.1zM157 45.8l.6 .2v.1l-.6 .2 .5-.2z" fill="#000"/>
<circle cx="162.4" cy="59" r="1.19" fill="#00c700"/>
<path d="M154.7 59h7.7v68.6h-7.7" fill="none" stroke="#00c700" stroke-width=".61"/>
<path d="M162.2 93.7l.1-.1-.1 .1 .1 .1a.19 .19 0 0 1 .2-.2 .19 .19 0 0 1 .2 .2l-.2 .1 .2-.2-.2-.1a.19 .19 0 0 1-.1 .3 .19 .19 0 0 1-.2-.2zM162.2 93.2l.1-.1-.1 .2 .2 .1 .3-.1-.2-.2 .2 .1a.27 .27 0 0 1-.3 .3 .27 .27 0 0 1-.2-.3zM162.2 92.9h.5v-.2v.3z" fill="#000"/>
<circle cx="183.1" cy="53.8" r="1.2" fill="#00c700"/>
<path d="M201.3 53.8h-18.1v2.6h-20.8v2.6" fill="none" stroke="#00c700" stroke-width=".61"/>
<path d="M162.2 58h.1l-.1 .2h.1a.19 .19 0 0 1 .2-.2 .19 .19 0 0 1 .2 .2l-.2 .1 .2-.2-.2-.1a.19 .19 0 0 1-.1 .3 .19 .19 0 0 1-.2-.2zM162.2 57.6l.1-.1-.1 .2 .2 .1 .3-.1-.2-.2 .2 .1a.27 .27 0 0 1-.3 .3 .27 .27 0 0 1-.2-.3zM162.2 57.3h.5v-.2v.3zM183 55.4v.2h.1a.19 .19 0 0 1 .2-.2 .19 .19 0 0 1 .1 .2l-.2 .2 .2-.3h-.2a.19 .19 0 0 1-.1 .2 .19 .19 0 0 1-.2-.1zM182.9 55l.1-.1-.1 .2 .3 .1 .2-.1-.1-.2 .2 .1a.27 .27 0 0 1-.3 .3 .27 .27 0 0 1-.3-.3zM182.9 54.7h.5l.1-.2v.3z" fill="#000"/>
<circle cx="159.8" cy="53.8" r="1.19" fill="#00c700"/>
<path d="M154.7 53.8h5.1v68.6h-5.1" fill="none" stroke="#00c700" stroke-width=".61"/>
<path d="M159.7 88.5v-.1v.3h.1a.19 .19 0 0 1 .1-.3 .19 .19 0 0 1 .2 .3l-.2 .1 .2-.2-.2-.1a.19 .19 0 0 1-.1 .2 .19 .19 0 0 1-.2-.1zM159.6 88a.31 .31 0 0 1 .4-.1 .31 .31 0 0 1 .1 .4h-.5v-.2v.1h.5a.26 .26 0 0 0-.2-.2 .26 .26 0 0 0-.3 .1zM159.6 87.6l.5-.2-.5 .3 .3 .1 .1-.2v.2l.1 .1-.5-.2z" fill="#000"/>
<circle cx="183.1" cy="59" r="1.19" fill="#00c700"/>
<path d="M159.8 53.8h11.7v5.2h29.8" fill="none" stroke="#00c700" stroke-width=".61"/>
<path d="M171.3 56.8l.1-.1-.1 .2 .1 .1a.19 .19 0 0 1 .2-.3 .19 .19 0 0 1 .2 .3l-.2 .1 .1-.2-.1-.1a.19 .19 0 0 1-.1 .2 .19 .19 0 0 1-.3-.1zM171.3 56.3a.31 .31 0 0 1 .4-.1 .31 .31 0 0 1 .1 .4h-.6v-.2l.1 .1h.4a.26 .26 0 0 0-.2-.2 .26 .26 0 0 0-.3 .1zM171.2 55.9l.6-.2-.5 .2 .3 .1v-.1v.1l.2 .2-.6-.2z" fill="#000"/>
<text font-size="8.3" x="233.7" y="68.1">front panel</text>
<g font-size="5.5">
<text x="2.6" y="22.9">rotary control unit</text>
<text x="56.2" y="31.8">S1a</text>
<text x="159.2" y="37">C1</text>
<text x="168.3" y="37">100nF</text>
<text x="188.3" y="39.6">K1</text>
<text x="206.5" y="39.6">K4</text>
<text x="4" y="45">K3</text>
<text x="118.4" y="42.2">IC1</text>
<text x="176.7" y="65.5">K2</text>
<text x="19.9" y="69.6">C3 C4</text>
<text x="188.3" y="66.8">I2C</text>
<text x="206.5" y="66.8">I2C</text>
<text x="14" y="74.7">100nF 100nF</text>
<text x="238.4" y="77.1">MR switch</text>
<text x="238.6" y="91.4">MS switch</text>
<text x="239.4" y="105.6">A/B switch</text>
<text x="94.4" y="110.8">C2</text>
<text x="103.5" y="110.8">100nF IC2</text>
<text x="176.7" y="113.4">plug 7</text>
<text x="239.6" y="118.5">HOLD button (STEP+)</text>
<text x="176.7" y="134.1">K5</text>
<text x="240.7" y="132.8">SCAN button (STEP-)</text>
<text x="240.4" y="161.2">M button</text>
<text x="241.7" y="175.5">DS switch</text>
</g>
<g font-size="4.1">
<text x="119.4" y="50.2">A0</text>
<text x="140.7" y="50.2">VDD</text>
<text x="119.4" y="55.4">A1</text>
<text x="140.9" y="55.4">SDA</text>
<text x="119.4" y="65.7">P0</text>
<text x="119.4" y="60.5">A2</text>
<text x="137.4" y="60.5">SCL</text>
<text x="142.8" y="65.7">INT</text>
<text x="119.4" y="70.9">P1</text>
<text x="144" y="70.9">P7</text>
<text x="119.4" y="76.1">P2</text>
<text x="144" y="76.1">P6</text>
<text x="119.4" y="81.2">P3</text>
<text x="144" y="81.2">P5</text>
<text x="119.4" y="86.4">VSS</text>
<text x="144" y="86.4">P4</text>
<text x="119.4" y="118.8">A0</text>
<text x="140.7" y="118.8">VDD</text>
<text x="119.4" y="124">A1</text>
<text x="140.9" y="124">SDA</text>
<text x="119.4" y="129.1">A2</text>
<text x="137.4" y="129.1">SCL</text>
<text x="119.4" y="134.3">P0</text>
<text x="142.8" y="134.3">INT</text>
<text x="119.4" y="139.5">P1</text>
<text x="144" y="139.5">P7</text>
<text x="119.4" y="149.8">P3</text>
<text x="119.4" y="144.7">P2</text>
<text x="144" y="144.7">P6</text>
<text x="144" y="149.8">P5</text>
<text x="119.4" y="155">VSS</text>
<text x="144" y="155">P4</text>
</g>
<g font-size="2.8" fill="#c70000">
<text x="10.2" y="29.3">3</text>
<text x="10.2" y="34.5">2</text>
<text x="10.2" y="39.6">BTN</text>
<text x="46.5" y="41.6">5</text>
<text x="59.4" y="39">2</text>
<text x="75" y="39">1</text>
<text x="24.5" y="44.8">2</text>
<text x="33.5" y="44.8">2</text>
<text x="166" y="46.1">1</text>
<text x="172.8" y="46.1">2</text>
<text x="182.8" y="46.1">GND</text>
<text x="200.9" y="46.1">GND</text>
<text x="24.5" y="51.9">1</text>
<text x="33.5" y="51.9">1</text>
<text x="116.1" y="51.3">1</text>
<text x="150.1" y="51.3">16</text>
<text x="182.8" y="51.3">3V3</text>
<text x="200.9" y="51.3">3V3</text>
<text x="46.5" y="57.8">4</text>
<text x="67.2" y="57.8">3</text>
<text x="116.1" y="56.5">2</text>
<text x="150.1" y="56.5">15</text>
<text x="182.8" y="56.5">SCL</text>
<text x="200.9" y="56.5">SCL</text>
<text x="116.1" y="61.7">3</text>
<text x="150.1" y="61.7">14</text>
<text x="182.8" y="61.7">SDA</text>
<text x="200.9" y="61.7">SDA</text>
<text x="116.1" y="66.8">4</text>
<text x="153.1" y="66.8">13</text>
<text x="116.1" y="77.2">6</text>
<text x="116.1" y="72">5</text>
<text x="150.1" y="72">12</text>
<text x="150.1" y="77.2">11</text>
<text x="169.4" y="77.2">MEM4</text>
<text x="171.1" y="72">USB</text>
<text x="218.4" y="77.2">2</text>
<text x="116.1" y="82.4">7</text>
<text x="150.1" y="82.4">10</text>
<text x="171.1" y="82.4">FM2</text>
<text x="234.3" y="83.7">37 / 3 brown</text>
<text x="116.1" y="87.5">8</text>
<text x="150.1" y="87.5">9</text>
<text x="171.1" y="87.5">FM1</text>
<text x="203.5" y="86.3">37/4 green</text>
<text x="169.4" y="92.7">MEM2</text>
<text x="218.4" y="91.4">2</text>
<text x="169.4" y="97.9">MEM3</text>
<text x="201.9" y="100.5">37/7 orange</text>
<text x="234.3" y="97.9">37/5 or 37/6 red</text>
<text x="169.4" y="103.1">MEM5</text>
<text x="218.4" y="105.7">2</text>
<text x="169.4" y="108.2">MEM6</text>
<text x="234.3" y="112.1">15/1 black/white</text>
<text x="101.2" y="119.9">1</text>
<text x="108" y="119.9">2</text>
<text x="116.1" y="119.9">1</text>
<text x="150.1" y="119.9">16</text>
<text x="196.9" y="114.7">13/5 red/white</text>
<text x="218.4" y="119.9">2</text>
<text x="116.1" y="125.1">2</text>
<text x="150.1" y="125.1">15</text>
<text x="116.1" y="130.3">3</text>
<text x="150.1" y="130.3">14</text>
<text x="200.2" y="129">purple/white</text>
<text x="234.3" y="126.4">1</text>
<text x="116.1" y="135.4">4</text>
<text x="153.1" y="135.4">13</text>
<text x="218.4" y="134.1">2</text>
<text x="116.1" y="140.6">5</text>
<text x="150.1" y="140.6">12</text>
<text x="172.8" y="140.6">MR</text>
<text x="210.2" y="143.2">yellow</text>
<text x="234.3" y="140.6">red</text>
<text x="116.1" y="145.8">6</text>
<text x="150.1" y="145.8">11</text>
<text x="172.8" y="145.8">MS</text>
<text x="116.1" y="151">7</text>
<text x="150.1" y="151">10</text>
<text x="172.8" y="151">AB</text>
<text x="116.1" y="156.1">8</text>
<text x="150.1" y="156.1">9</text>
<text x="171.1" y="161.3">ST-</text>
<text x="171.1" y="156.1">ST+</text>
<text x="169.4" y="166.5">free</text>
<text x="218.4" y="162.6">2</text>
<text x="174.4" y="171.7">M</text>
<text x="196.9" y="171.7">13/4 red/white</text>
<text x="234.3" y="169.1">13/1 or 13/2 brown</text>
<text x="171.1" y="176.8">RIT</text>
<text x="218.4" y="176.8">2</text>
<text x="196.9" y="185.9">15/5 red/white</text>
<text x="234.3" y="183.3">15/1 black/white</text>
</g>
<g font-size="2.8">
<text x="127.5" y="47.3">PCF8574T</text>
<text x="127.5" y="116">PCF8574T</text>
</g>
<g font-size=".8">
<text x="12" y="26.9">3</text>
<text x="23.7" y="26.9">3</text>
<text x="53.4" y="26.9">3</text>
<text x="147.4" y="28.2">GND</text>
<text x="186.3" y="28.2">GND</text>
<text x="11.1" y="32.1">Sig$14</text>
<text x="18.3" y="32.1">Sig$14</text>
<text x="40.3" y="32.1">Sig$14</text>
<text x="11.1" y="37.3">Sig$13</text>
<text x="29.3" y="37.3">Sig$13</text>
<text x="159.2" y="43.8">3V3</text>
<text x="164.8" y="43.8">3V3</text>
<text x="174.3" y="43.8">GND</text>
<text x="179.8" y="43.8">GND</text>
<text x="185" y="43.8">GND</text>
<text x="191.5" y="43.8">GND</text>
<text x="203.1" y="43.8">GND</text>
<text x="115.1" y="49">GND</text>
<text x="151.5" y="49">3V3</text>
<text x="168.3" y="49">3V33V3</text>
<text x="185.1" y="49">3V3</text>
<text x="191.6" y="49">3V3</text>
<text x="203.3" y="49">3V3</text>
<text x="115.1" y="59.3">GND</text>
<text x="115.1" y="54.1">GND</text>
<text x="151.4" y="54.1">SDA</text>
<text x="151.4" y="59.3">SCL</text>
<text x="156.6" y="54.1">SDA</text>
<text x="157.9" y="59.3">SCL</text>
<text x="165" y="54.1">SDA</text>
<text x="172.1" y="56.7">SCL</text>
<text x="176.6" y="59.3">SDA</text>
<text x="185" y="59.3">SDA</text>
<text x="185.1" y="54.1">SCL</text>
<text x="191.5" y="59.3">SDA</text>
<text x="191.6" y="54.1">SCL</text>
<text x="203.2" y="59.3">SDA</text>
<text x="203.2" y="54.1">SCL</text>
<text x="27.6" y="64.5">GND</text>
<text x="38.6" y="64.5">GND</text>
<text x="55.5" y="60.6">GND</text>
<text x="110.4" y="64.5">8</text>
<text x="115.6" y="64.5">8</text>
<text x="151.3" y="64.5">&lt;nc&gt;</text>
<text x="111.1" y="69.7">7</text>
<text x="115.6" y="69.7">7</text>
<text x="151.6" y="69.7">P7</text>
<text x="162.7" y="69.7">P7</text>
<text x="173.7" y="69.7">P7</text>
<text x="111.7" y="74.8">6</text>
<text x="115.6" y="74.8">6</text>
<text x="151.6" y="74.8">P6</text>
<text x="162.7" y="74.8">P6</text>
<text x="173.7" y="74.8">P6</text>
<text x="217.4" y="74.8">&lt;nc&gt;</text>
<text x="112.4" y="80">5</text>
<text x="115.6" y="80">5</text>
<text x="151.6" y="80">P5</text>
<text x="162.7" y="80">P5</text>
<text x="173.7" y="80">P5</text>
<text x="203.1" y="83.9">P7_2</text>
<text x="217.3" y="83.9">P7_2</text>
<text x="235.5" y="81.3">GND</text>
<text x="264" y="81.3">GND</text>
<text x="115.1" y="85.2">GND</text>
<text x="151.6" y="85.2">P4</text>
<text x="162.7" y="85.2">P4</text>
<text x="173.7" y="85.2">P4</text>
<text x="217.4" y="89.1">&lt;nc&gt;</text>
<text x="161" y="90.4">5</text>
<text x="161.6" y="95.5">6</text>
<text x="173.9" y="95.5">6</text>
<text x="173.9" y="90.4">5</text>
<text x="235.5" y="95.5">GND</text>
<text x="264" y="95.5">GND</text>
<text x="131.1" y="99.4">6</text>
<text x="131.1" y="98.1">5</text>
<text x="140.2" y="100.7">7</text>
<text x="173.9" y="100.7">7</text>
<text x="203.7" y="98.1">P6_2</text>
<text x="217.3" y="98.1">P6_2</text>
<text x="139.6" y="105.9">8</text>
<text x="173.9" y="105.9">8</text>
<text x="217.4" y="103.3">&lt;nc&gt;</text>
<text x="104.7" y="112.4">GND</text>
<text x="210.2" y="112.4">P5_2</text>
<text x="217.3" y="112.4">P5_2</text>
<text x="235.5" y="109.8">GND</text>
<text x="264" y="109.8">GND</text>
<text x="99.8" y="117.6">GND</text>
<text x="109.7" y="117.6">3V3</text>
<text x="115.2" y="117.6">3V3</text>
<text x="133.3" y="117.6">3V3</text>
<text x="151.5" y="117.6">3V3</text>
<text x="155.4" y="117.6">3V3</text>
<text x="217.4" y="117.6">&lt;nc&gt;</text>
<text x="104.7" y="122.7">GND</text>
<text x="115.1" y="122.7">GND</text>
<text x="151.4" y="122.7">SDA</text>
<text x="156.6" y="122.7">SDA</text>
<text x="235.5" y="124">GND</text>
<text x="115.1" y="127.9">GND</text>
<text x="151.4" y="127.9">SCL</text>
<text x="157.9" y="127.9">SCL</text>
<text x="210.9" y="126.6">P4_2</text>
<text x="217.3" y="126.6">P4_2</text>
<text x="217.4" y="131.8">&lt;nc&gt;</text>
<text x="110.2" y="133.1">P0</text>
<text x="115.4" y="133.1">P0</text>
<text x="151.3" y="133.1">&lt;nc&gt;</text>
<text x="110.9" y="138.3">P1</text>
<text x="111.5" y="143.4">P2</text>
<text x="115.4" y="143.4">P2</text>
<text x="115.4" y="138.3">P1</text>
<text x="151.3" y="138.3">P7_2</text>
<text x="151.3" y="143.4">P6_2</text>
<text x="162.3" y="143.4">P6_2</text>
<text x="162.3" y="138.3">P7_2</text>
<text x="173.3" y="143.4">P6_2</text>
<text x="173.3" y="138.3">P7_2</text>
<text x="181.1" y="138.3">P7_2</text>
<text x="181.7" y="143.4">P6_2</text>
<text x="211.9" y="140.8">P3</text>
<text x="217.7" y="140.8">P3</text>
<text x="235.5" y="138.3">GND</text>
<text x="264" y="138.3">GND</text>
<text x="112.2" y="148.6">P3</text>
<text x="115.4" y="148.6">P3</text>
<text x="151.3" y="148.6">P5_2</text>
<text x="162.3" y="148.6">P5_2</text>
<text x="173.3" y="148.6">P5_2</text>
<text x="188.2" y="148.6">P5_2</text>
<text x="104.7" y="153.8">GND</text>
<text x="115.1" y="153.8">GND</text>
<text x="151.3" y="153.8">P4_2</text>
<text x="162.3" y="153.8">P4_2</text>
<text x="173.3" y="153.8">P4_2</text>
<text x="188.8" y="153.8">P4_2</text>
<text x="132.2" y="160.3">P3</text>
<text x="162" y="159">P3</text>
<text x="173.7" y="159">P3</text>
<text x="189.9" y="159">P3</text>
<text x="217.4" y="160.3">&lt;nc&gt;</text>
<text x="140.6" y="164.1">P2</text>
<text x="173.7" y="164.1">P2</text>
<text x="235.5" y="166.8">GND</text>
<text x="264" y="166.8">GND</text>
<text x="140" y="169.3">P1</text>
<text x="173.7" y="169.3">P1</text>
<text x="193.1" y="169.3">P1</text>
<text x="217.7" y="169.3">P1</text>
<text x="139.4" y="174.5">P0</text>
<text x="173.7" y="174.5">P0</text>
<text x="190.5" y="174.5">P0</text>
<text x="217.4" y="174.5">&lt;nc&gt;</text>
<text x="212.5" y="183.6">P0</text>
<text x="217.7" y="183.6">P0</text>
<text x="235.5" y="181">GND</text>
<text x="264" y="181">GND</text>
</g>
</svg>
